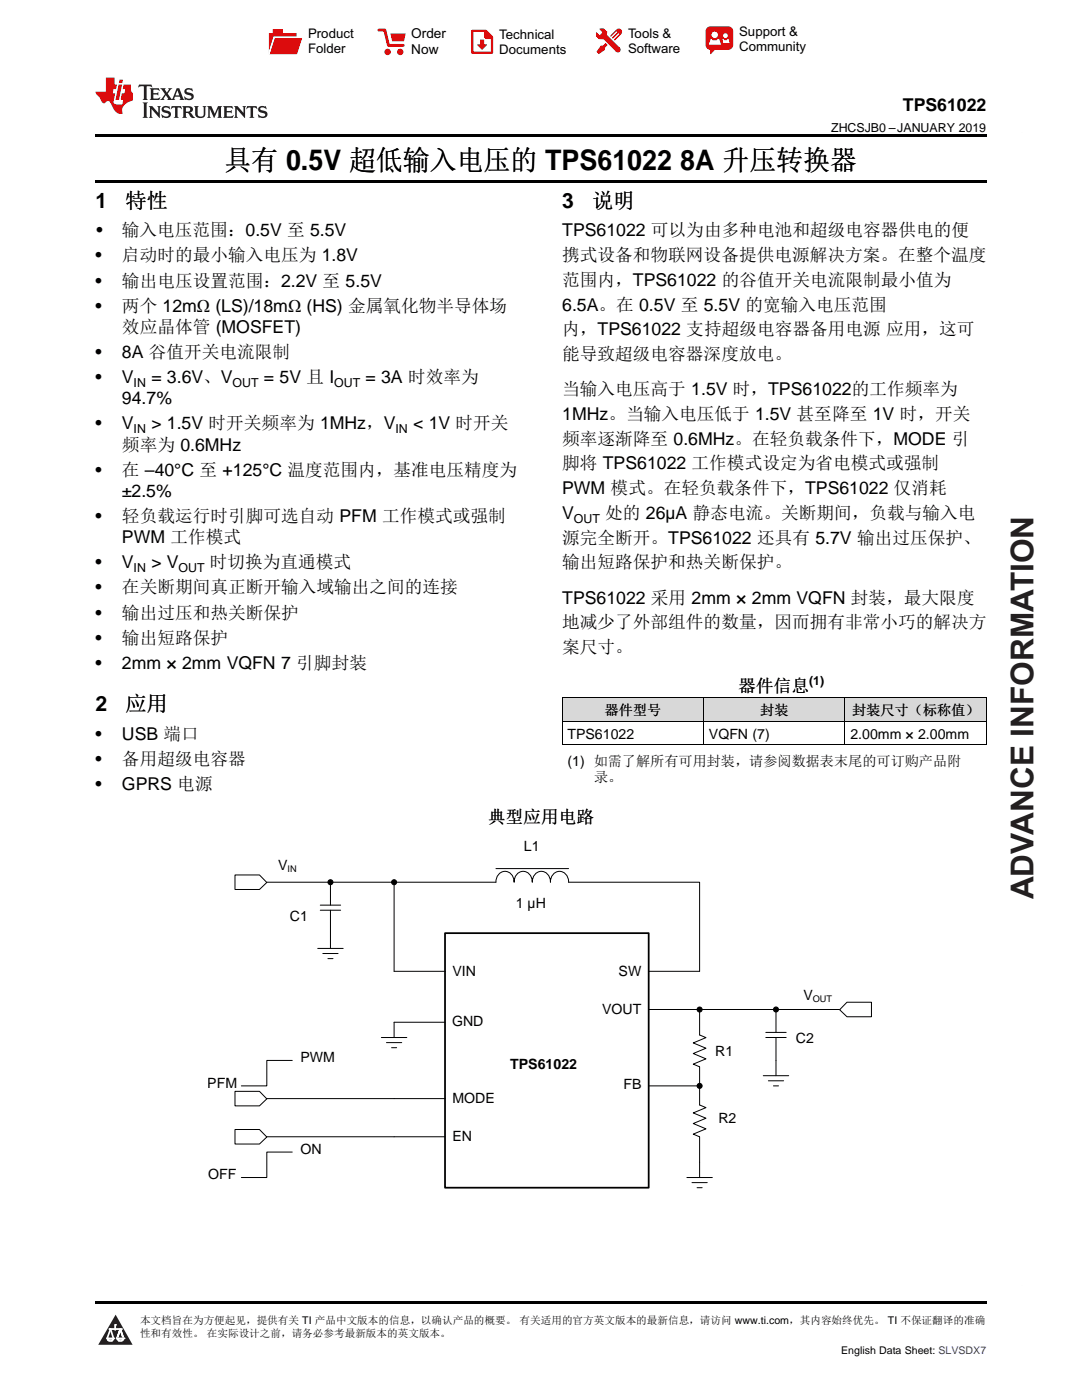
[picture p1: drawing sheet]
<svg xmlns="http://www.w3.org/2000/svg" width="216mm" height="279mm" viewBox="0 0 216 279" stroke-linecap="round" stroke-linejoin="round" font-family="sans-serif">
<g fill="#d8d8d8">
<path d="M112.2 139.3h28.2v4.7h-28.2z"/>
<path d="M140.4 139.3h28.2v4.7h-28.2z"/>
<path d="M168.6 139.3h28.2v4.7h-28.2z"/>
</g>
<path d="M23.1 262.4l3.4 6h-6.9z" fill="#231f20"/>
<path d="M21.4 267.1h1.2l-.3 .5h-.3a.55 .55 0 0 1-.6-.5z" fill-rule="evenodd" fill="#fff"/>
<path d="M21.4 267.1h1.2l-.3 .5h-.3a.55 .55 0 0 1-.6-.5z" fill="none" stroke="#231f20" stroke-width=".34"/>
<path d="M21.4 267.1l1.2 .1-.3 .4h-.5z" fill="none" stroke="#fff" stroke-width=".34"/>
<path d="M23 265.3h.1" fill="none" stroke="#fff" stroke-width=".34"/>
<path d="M23 264.4v.9z" fill="#fff"/>
<path d="M23 264.4v.9z" fill="none" stroke="#fff" stroke-width=".34"/>
<circle cx="23" cy="264.4" r=".17" fill="#fff"/>
<path d="M21.9 265.2h.1" fill="none" stroke="#fff" stroke-width=".34"/>
<path d="M21.9 265.2h2.3z" fill="#fff"/>
<path d="M21.9 265.2h2.3z" fill="none" stroke="#fff" stroke-width=".34"/>
<circle cx="24.2" cy="265.2" r=".17" fill="#fff"/>
<path d="M23.3 267.1h.1" fill="none" stroke="#fff" stroke-width=".34"/>
<path d="M24 265.2l-.7 1.9z" fill="#fff"/>
<path d="M24 265.2l-.7 1.9z" fill="none" stroke="#fff" stroke-width=".34"/>
<path d="M24 265.2l.7 1.9z" fill="#fff"/>
<path d="M24 265.2l.7 1.9z" fill="none" stroke="#fff" stroke-width=".34"/>
<path d="M24.6 267.1h.1" fill="none" stroke="#fff" stroke-width=".34"/>
<circle cx="21.4" cy="267.1" r=".17" fill="#fff"/>
<path d="M22.1 265.2l-.7 1.9z" fill="#fff"/>
<path d="M22.1 265.2l-.7 1.9z" fill="none" stroke="#fff" stroke-width=".34"/>
<path d="M22.1 265.2l.5 1.9z" fill="#fff"/>
<path d="M22.1 265.2l.5 1.9z" fill="none" stroke="#fff" stroke-width=".34"/>
<circle cx="22.6" cy="267.1" r=".17" fill="#fff"/>
<path d="M23.4 267.1h1.3a.65 .65 0 0 1-.7 .5 .65 .65 0 0 1-.6-.5z" fill-rule="evenodd" fill="#fff"/>
<path d="M23.4 267.1h1.3a.65 .65 0 0 1-.7 .5 .65 .65 0 0 1-.6-.5z" fill="none" stroke="#231f20" stroke-width=".34"/>
<path d="M23.4 267.1h1.3l-.4 .5h-.6z" fill="none" stroke="#fff" stroke-width=".34"/>
<path d="M23.3 267.1h.1" fill="none" stroke="#fff" stroke-width=".34"/>
<circle cx="24.7" cy="267.1" r=".17" fill="#fff"/>
<path d="M19 259.7h177.8v.5h-177.8z" fill="#000"/>
<path d="M203.9 26.4h.1M203.9 256.5h.1" fill="none" stroke="#231f20" stroke-width=".2"/>
<path d="M88.8 186.2h40.6v50.8h-40.6z" fill="none" stroke="#000" stroke-width=".35"/>
<path d="M99 176.1a1.84 1.84 0 0 1 1.8-2.2 1.84 1.84 0 0 1 1.8 2.2 1.84 1.84 0 0 1 1.8-2.2 1.84 1.84 0 0 1 1.8 2.2 1.84 1.84 0 0 1 1.8-2.2 1.84 1.84 0 0 1 1.8 2.2 1.84 1.84 0 0 1 1.8-2.2 1.84 1.84 0 0 1 1.9 2.2M99 173.3h14.5M78.6 193.8h10.2M129.4 193.8h10.2M78.6 204h10.2M129.4 201.5h10.2M129.4 216.7h10.2M78.6 226.9h10.2" fill="none" stroke="#000" stroke-width=".2"/>
<path d="M104.5 167.7h3.2v2.9h-3.2z" fill-rule="evenodd" fill="#fff"/>
<g fill="none" stroke="#000" stroke-width=".2">
<path d="M53.2 176.1h45.8M65.9 176.1v4.5M78.6 176.1v17.7M113.5 176.1h26.1v17.7M63.9 181.7h4.1M63.9 180.6h4.1M65.9 181.7v4.5M139.6 201.5h27.9M152.8 207.1h4.1M152.8 206h4.1M154.8 201.5v4.5M154.8 207.1v4.5"/>
<path d="M53.2 226.9h25.4"/>
</g>
<path d="M46.9 174.6h4.9l1.4 1.5-1.4 1.4h-4.9z" fill-rule="evenodd" fill="#fff"/>
<path d="M46.9 174.6h4.9l1.4 1.5-1.4 1.4h-4.9z" fill="none" stroke="#000" stroke-width=".2"/>
<path d="M46.9 225.4h4.9l1.4 1.5-1.4 1.4h-4.9z" fill-rule="evenodd" fill="#fff"/>
<path d="M46.9 225.4h4.9l1.4 1.5-1.4 1.4h-4.9z" fill="none" stroke="#000" stroke-width=".2"/>
<path d="M169 200h4.9v2.9h-4.9l-1.5-1.4z" fill-rule="evenodd" fill="#fff"/>
<g fill="none" stroke="#000" stroke-width=".2">
<path d="M139.6 206.6l1.3 .5-2.6 1 2.6 1.1-2.6 1.1 2.6 1-2.6 1.1 1.3 .5M169 200h4.9v2.9h-4.9l-1.5-1.4z"/>
<circle cx="65.9" cy="176.1" r=".5"/>
<circle cx="78.6" cy="176.1" r=".5"/>
<circle cx="154.8" cy="201.5" r=".5"/>
</g>
<g fill="#000">
<circle cx="65.9" cy="176.1" r=".5"/>
<circle cx="78.6" cy="176.1" r=".5"/>
<circle cx="154.8" cy="201.5" r=".5"/>
</g>
<path d="M142.7 208.2h3.6v3.4h-3.6z" fill-rule="evenodd" fill="#fff"/>
<path d="M139.6 220.5l1.3 .6-2.6 1 2.6 1.1-2.6 1 2.6 1.1-2.6 1 1.3 .6" fill="none" stroke="#000" stroke-width=".2"/>
<path d="M143.3 221.7h3.6v3.3h-3.6z" fill-rule="evenodd" fill="#fff"/>
<g fill="none" stroke="#000" stroke-width=".2">
<path d="M63.4 189.3h5.1M64.4 190.3h3.1M65.4 191.3h1M65.9 186.2v3.1M53.2 219.3h35.6M76.1 207.1h5.1M77.1 208.1h3.1M78.1 209.1h1M78.6 204v3.1M139.6 201.5v5.1M139.6 212.9v7.6M152.3 214.7h5.1"/>
<path d="M153.3 215.7h3.1M154.3 216.7h1M154.8 211.6v3.1M58.3 229.9h-5.1v5.1h-5M137.1 235h5M138.1 236h3M139.1 237h1M139.6 226.9v8.1"/>
<circle cx="139.6" cy="201.5" r=".5"/>
<circle cx="139.6" cy="216.7" r=".5"/>
</g>
<g fill="#000">
<circle cx="139.6" cy="201.5" r=".5"/>
<circle cx="139.6" cy="216.7" r=".5"/>
</g>
<path d="M46.9 217.8h4.9l1.4 1.5-1.4 1.4h-4.9z" fill-rule="evenodd" fill="#fff"/>
<path d="M112.2 139.3h84.6M112.2 139.3v9.4M140.4 139.3v9.4M168.6 139.3v9.4M196.8 139.3v9.4M112.2 148.6h84.6M112.2 144h84.6M46.9 217.8h4.9l1.4 1.5-1.4 1.4h-4.9zM58.3 211.6h-5.1v5.1h-5" fill="none" stroke="#000" stroke-width=".2"/>
<path d="M19 35.9h177.8v.5h-177.8zM19 26.8h177.8v.6h-177.8z" fill="#000"/>
<path d="M27.7 16.9l-.1 .6 .6-.3h.5v.2v2.2l-.2 .4h1l-.2-.4v-2.2v-.2h.5l.6 .3-.2-.6zM29.9 17.6l.2 .4v1.6l-.2 .4h1.9l.1-.6a1.09 1.09 0 0 1-1.3 .1v-.6h.6l.4 .2v-.7l-.2 .2h-.8v-.6l.2-.1a1.01 1.01 0 0 1 1 .3l-.1-.6zM32 17.6l.9 1.2-1 1.2h.9l-.2-.3 .5-.7 .5 .7-.3 .3h1.7l-.2-.3 .1-.4h1l.1 .4-.2 .3h1l-.3-.4-.7-2h-.5l-1 2.2-.8-1.1 .9-1.1h-.9l.2 .2-.4 .7-.4-.7 .2-.2zM35.4 18l.4 1h-.8zM37 17.7a.66 .66 0 0 0-.2 .8 .66 .66 0 0 0 .6 .4l.7 .2 .1 .2a.8 .8 0 0 1-.7 .4 .8 .8 0 0 1-.7-.5l.1 .8 .2-.2a.94 .94 0 0 0 1.1 .1 .94 .94 0 0 0 .4-.9 1.48 1.48 0 0 0-1.3-.6v-.4a1.1 1.1 0 0 1 1.2 .2l-.2-.6-.2 .1-.5-.1zM28.5 20.4l.2 .4v2.3l-.2 .4h1l-.2-.4v-2.3l.2-.4zM29.7 21.2l.2 .4v1.5l-.2 .4h.8l-.3-.4 .1-1.3 1.6 1.8v-2l.2-.4h-.7l.2 .2v1.1l-1.2-1.3zM32.5 21.3a.66 .66 0 0 0-.2 .8 .66 .66 0 0 0 .6 .4l.6 .2 .2 .2a.8 .8 0 0 1-.8 .4 .8 .8 0 0 1-.7-.5l.2 .7 .2-.1a.94 .94 0 0 0 1 .1 .94 .94 0 0 0 .5-1 1.47 1.47 0 0 0-1.3-.6l-.1-.3a1.1 1.1 0 0 1 1.3 .2l-.2-.6-.2 .1-.5-.2zM34.3 21.2l-.2 .6a.64 .64 0 0 1 .8-.3v1.6l-.2 .4h1l-.3-.4 .1-1.6a.66 .66 0 0 1 .8 .3l-.2-.6zM36.3 21.2l.3 .4v1.5l-.3 .4h1l-.2-.2v-.7h.5l.1 .1a.8 .8 0 0 0 1.2 .7l-1-1a.62 .62 0 0 0 .6-.5 .62 .62 0 0 0-.6-.7zM37.1 21.5h.1a.48 .48 0 0 1 .6 0 .48 .48 0 0 1 .1 .6l-.2 .1-.6 .1zM38.7 21.2l.2 .2a2.29 2.29 0 0 0 .4 2 1.05 1.05 0 0 0 1.7-.7v-1.3l.2-.2h-.8l.2 .4v1.1a.61 .61 0 0 1-.6 .6 .61 .61 0 0 1-.6-.6v-1.1l.3-.4zM41.3 21.2l.3 .4v1.5l-.3 .4h.8l-.2-.4v-1.4l.8 1.9 .9-1.9v1.4l-.2 .4h.9l-.2-.4v-1.5l.2-.4h-.8l-.7 1.5-.6-1.5zM44.5 21.2l.2 .4v1.5l-.2 .4h1.9l.2-.6a1.1 1.1 0 0 1-1.4 .2v-.7h.6l.4 .2v-.6l-.2 .1-.8 .1v-.6l.2-.1a1.02 1.02 0 0 1 1.1 .2l-.2-.5zM46.7 21.2l.2 .4v1.5l-.2 .4h.8l-.3-.4 .1-1.3 1.6 1.8v-2l.2-.4h-.7l.2 .2v1.1l-1.2-1.3zM49.3 21.2l-.1 .6a.64 .64 0 0 1 .8-.3v1.6l-.3 .4h1l-.2-.4v-1.6a.66 .66 0 0 1 .8 .3l-.1-.6zM51.7 21.3a.66 .66 0 0 0-.2 .7 .66 .66 0 0 0 .7 .5l.6 .2 .1 .2a.8 .8 0 0 1-.7 .4 .8 .8 0 0 1-.7-.5l.1 .7 .2-.1a.94 .94 0 0 0 1.1 .1 .94 .94 0 0 0 .4-1 1.48 1.48 0 0 0-1.2-.6l-.1-.3a1.1 1.1 0 0 1 1.2 .2l-.2-.6-.1 .1-.6-.2z" fill="#231f20"/>
<path d="M21.1 15.5v2.8h-2v.4l.9 .9a.96 .96 0 0 0 1 1 .59 .59 0 0 1 .5-.4 .59 .59 0 0 1 .5 .3l.4 .8a1.61 1.61 0 0 0 2.1 1.3 1.63 1.63 0 0 1 1.1-2.2l.9-.3v-1.5a1.6 1.6 0 0 1-.4-1.7h-1.4l-.2 .9h.5l-.2 .8h-.5l-.2 1v.3h.5l-.2 .9h-.7a.74 .74 0 0 1-1-.6l.3-1.6h-.5l.2-.8h.5l.1-.9h-.4v-1.4zM23.7 16.9l-.7 3h.8l.6-3zM23.8 15.9l-.1 .7h.7l.2-.7z" fill="#ee1d23"/>
<g fill="#d60000">
<path d="M54.4 5.8h2v.8h2.8v4.2h-5.5v-4.2h.7z" fill-rule="evenodd"/>
<path d="M54.7 7.5h5.6l-1 3.3h-5.6z" fill-rule="evenodd"/>
</g>
<path d="M54.6 7.4h5.8l-.1 .1h-5.5l-1.1 3.3z" fill-rule="evenodd" fill="#fff"/>
<path d="M54.6 7.4h5.8l-.1 .1h-5.5l-1.1 3.3z" fill="none" stroke="#fff" stroke-width=".2"/>
<path d="M75.6 6h1.2l.7 3.1h3" fill="none" stroke="#d60000" stroke-width=".56"/>
<g fill="#d60000">
<path d="M77.9 6.7h3.1l-.4 1.5h-2.3z" fill-rule="evenodd"/>
<circle cx="77.3" cy="10.4" r=".64"/>
<circle cx="79.9" cy="10.4" r=".64"/>
</g>
<path d="M94.2 6.2h2.7l1.3 1.2v3.1h-4z" fill="none" stroke="#d60000" stroke-width=".44"/>
<g fill="#d60000">
<path d="M95.8 7.9h.8v1h.6l-1 1.1-1-1v-.1h.6z" fill-rule="evenodd"/>
<path d="M96.6 6.2h.3l1.3 1.2v.4h-1.3l-.3-.4z" fill-rule="evenodd"/>
<path d="M119.6 5.7h.9l.6 .6 .1 .7 2.5 2.5-.8 .8-2.3-2.3-1.1-.2-.6-.6v-.8l.7 .6 .5-.4v-.2l-.4-.5z" fill-rule="evenodd"/>
<path d="M119.9 9.1h.4l.5-.5 .4 .4-.5 .5v.4l-1.2 .9-.5-.5z" fill-rule="evenodd"/>
<path d="M123 5.9a.67 .67 0 0 1 .9 0 .67 .67 0 0 1 0 .9z" fill-rule="evenodd"/>
<path d="M123 5.9l.9 .9-1.2 1.2h-.2l.1-.2 .9-.9 .1-.2h-.3l-.9 1h-.2v-.2l.9-1 .1-.2h-.3l-.9 1h-.2v-.2z" fill-rule="evenodd"/>
<circle cx="123.3" cy="9.9" r=".54"/>
</g>
<path d="M121.1 6.3l-.1 .7" fill="none" stroke="#d60000" stroke-width=".2"/>
<g fill="#d60000">
<path d="M141.1 5.5l.6-.2h3.6a.95 .95 0 0 1 1 .9v2.8a.95 .95 0 0 1-1 .9h-3.6a.95 .95 0 0 1-.9-.9v-2.8z" fill-rule="evenodd"/>
<path d="M141.7 9.9h.9l-.7 .9h-.2z" fill-rule="evenodd"/>
</g>
<g fill="#fff">
<path d="M144.3 8.6h1.3z"/>
<path d="M141.8 7.8h.3l.1 .2h.8l.2-.2h.3l.4 1.1h-2.5z" fill-rule="evenodd"/>
<path d="M144.2 7.8h.2l.2 .2h.4l.2-.2h.2l.2 .8h-1.3z" fill-rule="evenodd"/>
<circle cx="142.6" cy="6.9" r=".65"/>
<circle cx="144.8" cy="7.1" r=".48"/>
</g>
<text font-size="6.3" fill="#231f20" x="206.2" y="179.5" transform="rotate(-90 206.2 179.5)">ADVANCE INFORMATION</text>
<g font-size="5.6">
<text x="44.8" y="33.9">具有 0.5V 超低输入电压的 TPS61022</text>
<text x="135.7" y="33.9">8A 升压转换器</text>
</g>
<g font-size="4.2">
<text x="19" y="41.5">1</text>
<text x="25" y="41.5">特性</text>
<text x="112.2" y="41.5">3</text>
<text x="118.1" y="41.5">说明</text>
<text x="19" y="141.9">2</text>
<text x="25" y="141.9">应用</text>
</g>
<g font-size="3.5">
<text x="180.2" y="22.2">TPS61022</text>
<text x="19.2" y="47.2">•</text>
<text x="24.3" y="47.2">输入电压范围：0.5V 至 5.5V</text>
<text x="112.2" y="47.2">TPS61022 可以为由多种电池和超级电容器供电的便</text>
<text x="19" y="52.2">•</text>
<text x="24.3" y="52.2">启动时的最小输入电压为 1.8V</text>
<text x="112.2" y="52.1">携式设备和物联网设备提供电源解决方案。在整个温度</text>
<text x="19" y="57.2">•</text>
<text x="24.3" y="57.2">输出电压设置范围：2.2V 至 5.5V</text>
<text x="112.2" y="57">范围内，TPS61022 的谷值开关电流限制最小值为</text>
<text x="19" y="62.2">•</text>
<text x="24.3" y="62.2">两个 12mΩ (LS)/18mΩ (HS) 金属氧化物半导体场</text>
<text x="112.2" y="62">6.5A。在 0.5V 至 5.5V 的宽输入电压范围</text>
<text x="19" y="71.4">•</text>
<text x="24.3" y="66.4">效应晶体管 (MOSFET)</text>
<text x="24.3" y="71.4">8A 谷值开关电流限制</text>
<text x="112.2" y="66.9">内，TPS61022 支持超级电容器备用电源 应用，这可</text>
<text x="112.2" y="71.9">能导致超级电容器深度放电。</text>
<text x="19" y="76.4">•</text>
<text x="24.3" y="76.4">V</text>
<text x="30.2" y="76.4">= 3.6V、V</text>
<text x="52.7" y="76.4">= 5V 且 I</text>
<text x="72.9" y="76.4">= 3A 时效率为</text>
<text x="24.3" y="80.7">94.7%</text>
<text x="112.2" y="78.9">当输入电压高于 1.5V 时，TPS61022的工作频率为</text>
<text x="112.2" y="83.8">1MHz。当输入电压低于 1.5V 甚至降至 1V 时，开关</text>
<text x="19" y="85.7">•</text>
<text x="24.3" y="85.7">V</text>
<text x="24.3" y="89.9">频率为 0.6MHz</text>
<text x="30.2" y="85.7">&gt; 1.5V 时开关频率为 1MHz，V</text>
<text x="82.4" y="85.7">&lt; 1V 时开关</text>
<text x="112.2" y="88.8">频率逐渐降至 0.6MHz。在轻负载条件下，MODE 引</text>
<text x="19" y="94.9">•</text>
<text x="24.3" y="94.9">在 –40°C 至 +125°C 温度范围内，基准电压精度为</text>
<text x="112.2" y="93.7">脚将 TPS61022 工作模式设定为省电模式或强制</text>
<text x="24.3" y="99.2">±2.5%</text>
<text x="112.2" y="98.6">PWM 模式。在轻负载条件下，TPS61022 仅消耗</text>
<text x="19" y="104.2">•</text>
<text x="24.3" y="104.2">轻负载运行时引脚可选自动 PFM 工作模式或强制</text>
<text x="112.2" y="103.6">V</text>
<text x="120.8" y="103.6">处的 26µA 静态电流。关断期间，负载与输入电</text>
<text x="19" y="113.4">•</text>
<text x="24.3" y="108.4">PWM 工作模式</text>
<text x="24.3" y="113.4">V</text>
<text x="30.2" y="113.4">&gt; V</text>
<text x="41.9" y="113.4">时切换为直通模式</text>
<text x="112.2" y="108.5">源完全断开。TPS61022 还具有 5.7V 输出过压保护、</text>
<text x="112.2" y="113.5">输出短路保护和热关断保护。</text>
<text x="19" y="118.4">•</text>
<text x="24.3" y="118.4">在关断期间真正断开输入域输出之间的连接</text>
<text x="19" y="123.4">•</text>
<text x="24.3" y="123.4">输出过压和热关断保护</text>
<text x="112.2" y="120.5">TPS61022 采用 2mm × 2mm VQFN 封装，最大限度</text>
<text x="112.2" y="125.4">地减少了外部组件的数量，因而拥有非常小巧的解决方</text>
<text x="19" y="128.4">•</text>
<text x="24.3" y="128.4">输出短路保护</text>
<text x="112.2" y="130.4">案尺寸。</text>
<text x="19" y="133.5">•</text>
<text x="24.3" y="133.5">2mm × 2mm VQFN 7 引脚封装</text>
<text x="147.3" y="138.1">器件信息</text>
<text x="19" y="147.6">•</text>
<text x="24.3" y="147.6">USB 端口</text>
<text x="19" y="152.6">•</text>
<text x="24.3" y="152.6">备用超级电容器</text>
<text x="19" y="157.6">•</text>
<text x="24.3" y="157.6">GPRS 电源</text>
<text x="97.4" y="164.3">典型应用电路</text>
</g>
<g font-size="2.8">
<text x="120.6" y="142.7">器件型号</text>
<text x="151.7" y="142.7">封装</text>
<text x="170" y="142.7">封装尺寸（标称值）</text>
<text x="113.2" y="147.4">TPS61022</text>
<text x="141.5" y="147.4">VQFN (7)</text>
<text x="169.7" y="147.4">2.00mm × 2.00mm</text>
<text x="113.2" y="152.9">(1) 如需了解所有可用封装，请参阅数据表末尾的可订购产品附</text>
<text x="118.5" y="156.1">录。</text>
<text x="55.5" y="173.6">V</text>
<text x="104.5" y="169.8">L1</text>
<text x="57.8" y="183.9">C1</text>
<text x="102.9" y="181.2">1 µH</text>
<text x="90.3" y="194.7">VIN</text>
<text x="123.4" y="194.7">SW</text>
<text x="120.1" y="202.3">VOUT</text>
<text x="160.3" y="199.6">V</text>
<text x="90.2" y="204.9">GND</text>
<text x="158.8" y="208.1">C2</text>
<text x="59.9" y="212">PWM</text>
<text x="101.8" y="213.3">TPS61022</text>
<text x="142.7" y="210.7">R1</text>
<text x="41.4" y="217.1">PFM</text>
<text x="90.3" y="220.1">MODE</text>
<text x="124.4" y="217.4">FB</text>
<text x="90.3" y="227.7">EN</text>
<text x="143.3" y="224.2">R2</text>
<text x="59.9" y="230.3">ON</text>
<text x="41.5" y="235.4">OFF</text>
</g>
<g font-size="2.7">
<text x="82.1" y="7.7">Order</text>
<text x="82.1" y="10.7">Now</text>
</g>
<g font-size="2.6">
<text x="61.5" y="7.6">Product</text>
<text x="61.5" y="10.6">Folder</text>
<text x="99.6" y="7.8">Technical</text>
<text x="99.6" y="10.8">Documents</text>
<text x="125.3" y="7.6">Tools &amp;</text>
<text x="125.3" y="10.6">Software</text>
<text x="147.5" y="7.2">Support &amp;</text>
<text x="147.5" y="10.2">Community</text>
</g>
<g font-size="2.5">
<text x="165.8" y="26.3">ZHCSJB0 –JANUARY 2019</text>
<text x="26.7" y="77.2">IN</text>
<text x="46.4" y="77.2">OUT</text>
<text x="66.7" y="77.2">OUT</text>
<text x="26.7" y="86.4">IN</text>
<text x="78.9" y="86.4">IN</text>
<text x="114.5" y="104.3">OUT</text>
<text x="26.7" y="114.1">IN</text>
<text x="35.6" y="114.1">OUT</text>
<text x="161.4" y="136.7">(1)</text>
</g>
<g font-size="2.1">
<text x="27.9" y="264.3">本文档旨在为方便起见，提供有关 TI 产品中文版本的信息，以确认产品的概要。 有关适用的官方英文版本的最新信息，请访问 www.ti.com，其内容始终优先。 TI 不保证翻译的准确</text>
<text x="27.9" y="266.8">性和有效性。 在实际设计之前，请务必参考最新版本的英文版本。</text>
<text x="167.9" y="270.2">English Data Sheet: SLVSDX7</text>
</g>
<g font-size="1.8">
<text x="57.4" y="174">IN</text>
<text x="162.2" y="200">OUT</text>
</g>
</svg>
